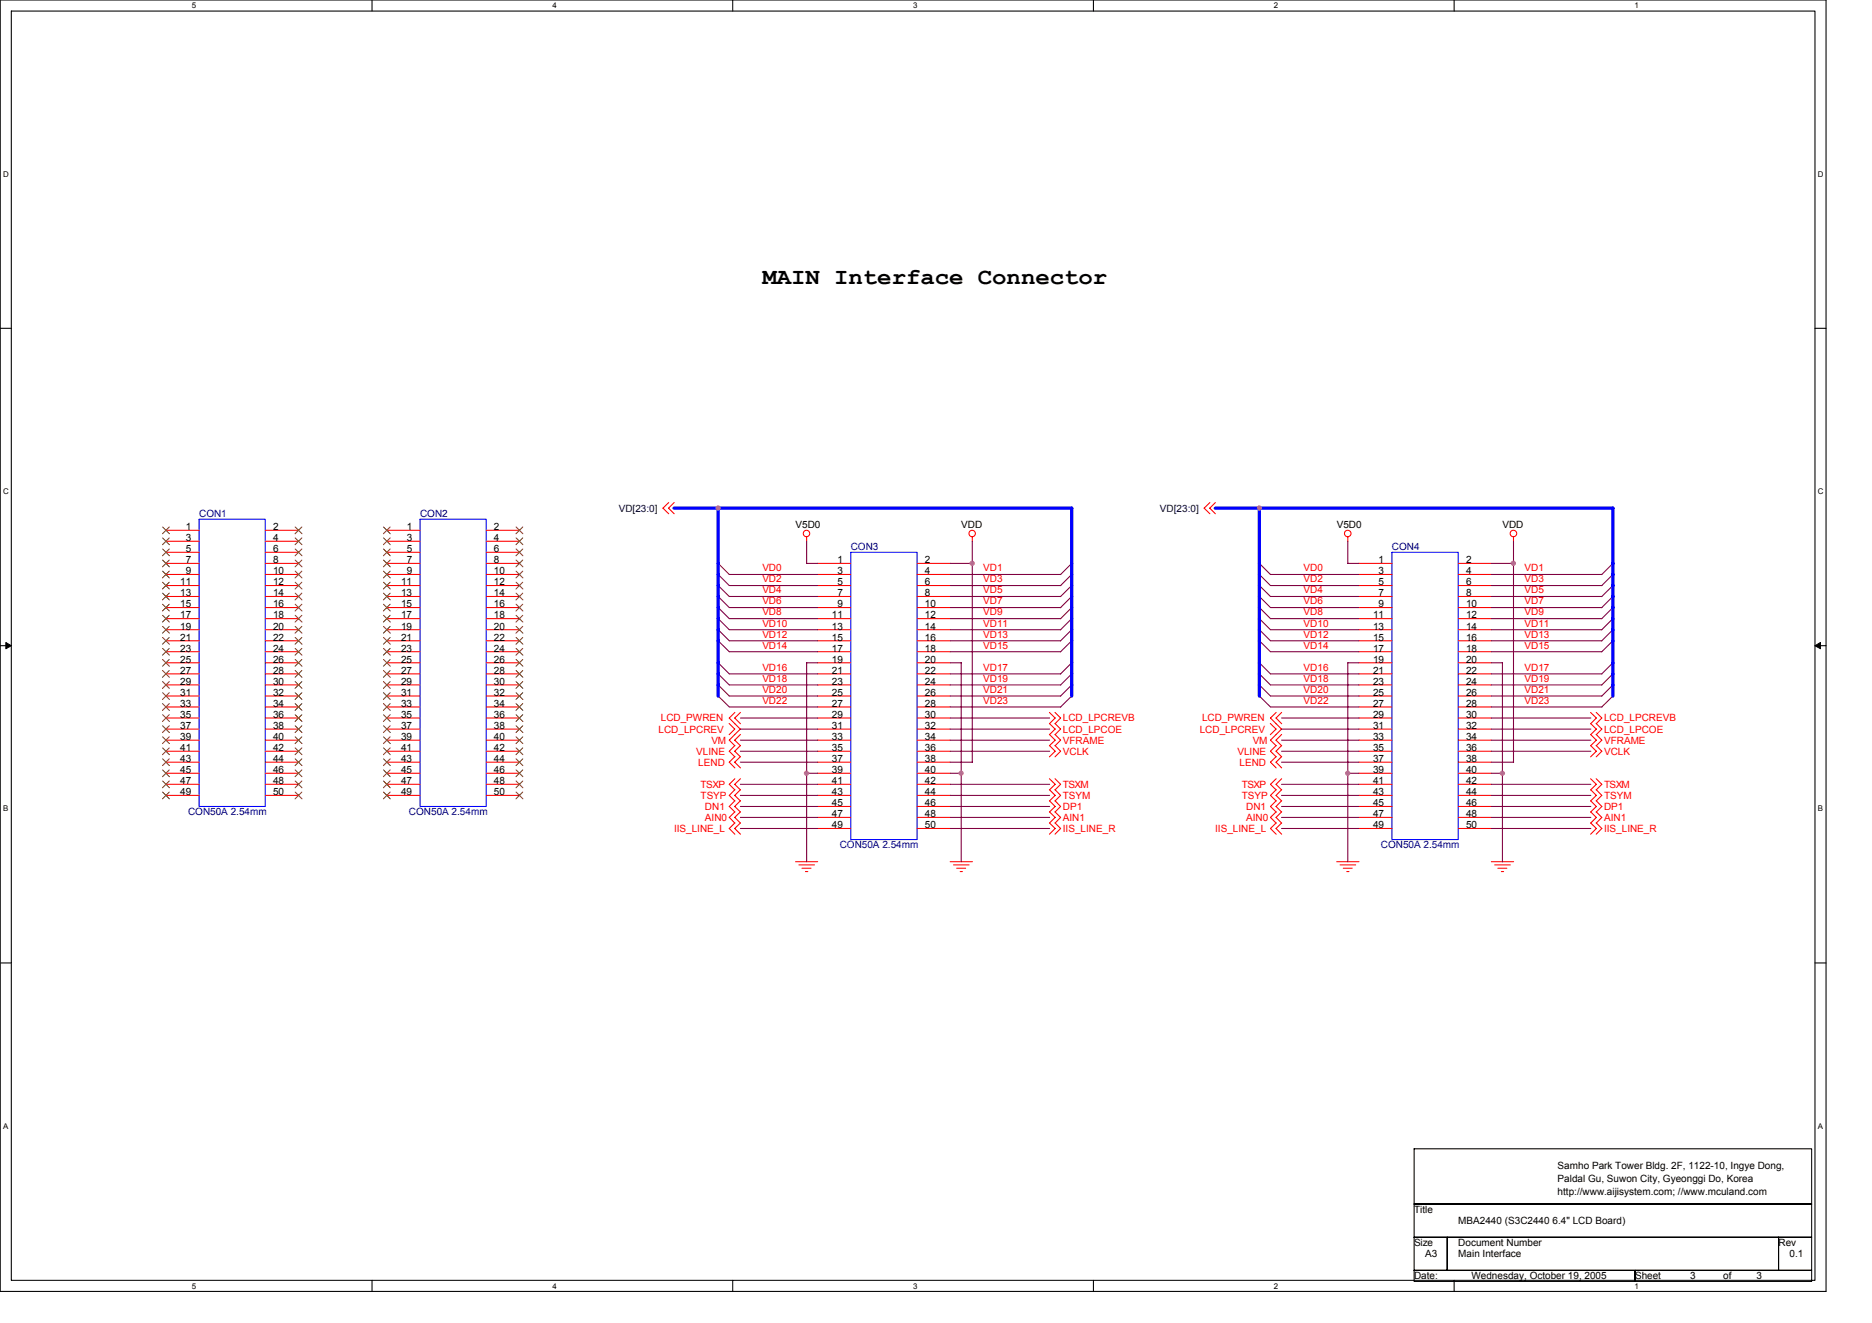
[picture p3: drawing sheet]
<svg xmlns="http://www.w3.org/2000/svg" width="297mm" height="210mm" viewBox="0 0 297 210" stroke-linecap="round" stroke-linejoin="round" font-family="sans-serif">
<path d="M0 0h289.7v204.9h-289.7zM1.8 1.8h286.2v201.3h-286.2z" fill="none" stroke="#000" stroke-width=".17"/>
<g fill="#fff">
<path d="M30.4 .2h.7v1.4h-.7z"/>
<path d="M30.4 203.3h.7v1.4h-.7z"/>
</g>
<path d="M59 0v1.8M59 203.1v1.8" fill="none" stroke="#000" stroke-width=".17"/>
<g fill="#fff">
<path d="M87.6 .2h.7v1.4h-.7z"/>
<path d="M87.6 203.3h.7v1.4h-.7z"/>
</g>
<path d="M116.3 0v1.8M116.3 203.1v1.8" fill="none" stroke="#000" stroke-width=".17"/>
<g fill="#fff">
<path d="M144.9 .2h.7v1.4h-.7z"/>
<path d="M144.9 203.3h.7v1.4h-.7z"/>
</g>
<path d="M173.5 0v1.8M173.5 203.1v1.8" fill="none" stroke="#000" stroke-width=".17"/>
<g fill="#fff">
<path d="M202.1 .2h.7v1.4h-.7z"/>
<path d="M202.1 203.3h.7v1.4h-.7z"/>
</g>
<path d="M230.7 0v1.8M230.7 203.1v1.8" fill="none" stroke="#000" stroke-width=".17"/>
<g fill="#fff">
<path d="M259.4 .2h.6v1.4h-.6z"/>
<path d="M259.4 203.3h.6v1.4h-.6z"/>
<path d="M.5 26.9h.9v1.4h-.9z"/>
<path d="M288.4 26.9h.9v1.4h-.9z"/>
<path d="M.5 77.3h.9v1.4h-.9z"/>
<path d="M288.4 77.3h.9v1.4h-.9z"/>
</g>
<path d="M0 52.1h1.8M288 52.1h1.7" fill="none" stroke="#000" stroke-width=".17"/>
<g fill="#fff">
<path d="M.5 127.6h.8v1.4h-.8z"/>
<path d="M288.4 127.6h.9v1.4h-.9z"/>
</g>
<path d="M0 102.4h1.8M288 102.4h1.7" fill="none" stroke="#000" stroke-width=".17"/>
<path d="M.9 101.9l.9 .5-.9 .5zM288 102.4l.9-.5v1z" fill="#000" stroke="#000" stroke-width=".16"/>
<g fill="#fff">
<path d="M.5 177.9h.8v1.4h-.8z"/>
<path d="M288.4 177.9h.9v1.4h-.9z"/>
</g>
<path d="M0 152.8h1.8M288 152.8h1.7M224.4 182.3h63.1v8.7h-63.1zM224.4 191h63.1v5.3h-63.1zM224.4 196.3h5.2v5.2h-5.2zM229.6 196.3h52.6v5.2h-52.6zM282.2 196.3h5.3v5.2h-5.3zM224.4 201.5h35v1.8h-35zM259.4 201.5h28.1v1.8h-28.1z" fill="none" stroke="#000" stroke-width=".17"/>
<g fill="none" stroke="#f00" stroke-width=".17">
<path d="M106.1 79.7l-.9 .9 .9 .9M107 79.7l-.9 .9 .9 .9M192 79.7l-.9 .9 .9 .9M192.8 79.7l-.8 .9 .8 .9M26.3 89.4h5.3M26.3 91.1h5.3M26.3 92.9h5.3M26.3 94.6h5.3M26.3 96.4h5.3M26.3 98.1h5.3M26.3 99.9h5.3M26.3 84.1h5.3"/>
<path d="M26.3 85.9h5.3M26.3 87.6h5.3M42.1 89.4h5.3M42.1 91.1h5.3M42.1 92.9h5.3M42.1 94.6h5.3M42.1 96.4h5.3M42.1 98.1h5.3M42.1 99.9h5.3M42.1 84.1h5.3M42.1 85.9h5.3M42.1 87.6h5.3"/>
<path d="M61.4 89.4h5.3M61.4 91.1h5.3M61.4 92.9h5.3M61.4 94.6h5.3M61.4 96.4h5.3M61.4 98.1h5.3M61.4 99.9h5.3M61.4 84.1h5.3M61.4 85.9h5.3M61.4 87.6h5.3M77.1 89.4h5.3M77.1 91.1h5.3"/>
<path d="M77.1 92.9h5.3M77.1 94.6h5.3M77.1 96.4h5.3M77.1 98.1h5.3M77.1 99.9h5.3M77.1 84.1h5.3M77.1 85.9h5.3M77.1 87.6h5.3M128 85.2v.7M129.7 89.4h5.3M129.7 91.1h5.3M129.7 92.9h5.3"/>
<path d="M129.7 94.6h5.3M129.7 96.4h5.3M129.7 98.1h5.3M129.7 99.9h5.3M145.5 89.4h5.3M145.5 91.1h5.3M145.5 92.9h5.3M145.5 94.6h5.3M145.5 96.4h5.3M145.5 98.1h5.3M145.5 99.9h5.3M154.3 85.2v.7"/>
<path d="M213.9 85.2v.7M215.6 89.4h5.3M215.6 91.1h5.3M215.6 92.9h5.3M215.6 94.6h5.3M215.6 96.4h5.3M215.6 98.1h5.3M215.6 99.9h5.3M231.4 89.4h5.2M231.4 91.1h5.2M231.4 92.9h5.2M231.4 94.6h5.2"/>
<path d="M231.4 96.4h5.2M231.4 98.1h5.2M231.4 99.9h5.2M240.2 85.2v.7M26.3 101.7h5.3M26.3 103.4h5.3M26.3 105.2h5.3M26.3 106.9h5.3M26.3 108.7h5.3M26.3 110.4h5.3M26.3 112.2h5.3M26.3 113.9h5.3"/>
<path d="M26.3 115.7h5.3M26.3 117.4h5.3M26.3 119.2h5.3M42.1 101.7h5.3M42.1 103.4h5.3M42.1 105.2h5.3M42.1 106.9h5.3M42.1 108.7h5.3M42.1 110.4h5.3M42.1 112.2h5.3M42.1 113.9h5.3M42.1 115.7h5.3"/>
<path d="M42.1 117.4h5.3M42.1 119.2h5.3M61.4 101.7h5.3M61.4 103.4h5.3M61.4 105.2h5.3M61.4 106.9h5.3M61.4 108.7h5.3M61.4 110.4h5.3M61.4 112.2h5.3M61.4 113.9h5.3M61.4 115.7h5.3M61.4 117.4h5.3"/>
<path d="M61.4 119.2h5.3M77.1 101.7h5.3M77.1 103.4h5.3M77.1 105.2h5.3M77.1 106.9h5.3M77.1 108.7h5.3M77.1 110.4h5.3M77.1 112.2h5.3M77.1 113.9h5.3M77.1 115.7h5.3M77.1 117.4h5.3M77.1 119.2h5.3"/>
<path d="M115.7 114.8l.9 .9-.9 .9M116.6 114.8l.9 .9-.9 .9M116.6 116.5l-.9 .9 .9 .9M116.6 113l-.9 .9 .9 .9M116.6 118.3l-.9 .9 .9 .9M117.5 116.5l-.9 .9 .9 .9M117.5 113l-.9 .9 .9 .9M117.5 118.3l-.9 .9 .9 .9M129.7 101.7h5.3M129.7 103.4h5.3M129.7 105.2h5.3M129.7 106.9h5.3"/>
<path d="M129.7 108.7h5.3M129.7 110.4h5.3M129.7 112.2h5.3M129.7 113.9h5.3M129.7 115.7h5.3M129.7 117.4h5.3M129.7 119.2h5.3M145.5 101.7h5.3M145.5 103.4h5.3M145.5 105.2h5.3M145.5 106.9h5.3M145.5 108.7h5.3"/>
<path d="M145.5 110.4h5.3M145.5 112.2h5.3M145.5 113.9h5.3M145.5 115.7h5.3M145.5 117.4h5.3M145.5 119.2h5.3M166.5 114.8l.9 .9-.9 .9M166.5 113l.9 .9-.9 .9M166.5 118.3l.9 .9-.9 .9M166.5 116.5l.9 .9-.9 .9M167.4 114.8l.9 .9-.9 .9M167.4 113l.9 .9-.9 .9"/>
<path d="M167.4 118.3l.9 .9-.9 .9M167.4 116.5l.9 .9-.9 .9M201.6 114.8l.9 .9-.9 .9M202.5 113l-.9 .9 1.7 1.8-1.7 1.7 .9 .9M202.5 118.3l-.9 .9 .9 .9M203.4 118.3l-.9 .9 .9 .9M203.4 113l-.9 .9 .9 .9M203.4 116.5l-.9 .9 .9 .9M215.6 101.7h5.3M215.6 103.4h5.3M215.6 105.2h5.3M215.6 106.9h5.3"/>
<path d="M215.6 108.7h5.3M215.6 110.4h5.3M215.6 112.2h5.3M215.6 113.9h5.3M215.6 115.7h5.3M215.6 117.4h5.3M215.6 119.2h5.3M231.4 101.7h5.2M231.4 103.4h5.2M231.4 105.2h5.2M231.4 106.9h5.2M231.4 108.7h5.2"/>
<path d="M231.4 110.4h5.2M231.4 112.2h5.2M231.4 113.9h5.2M231.4 115.7h5.2M231.4 117.4h5.2M231.4 119.2h5.2M252.4 114.8l.9 .9-.9 .9M252.4 113l.9 .9-.9 .9M252.4 118.3l.9 .9-.9 .9M252.4 116.5l.9 .9-.9 .9M253.3 114.8l.9 .9-.9 .9M253.3 113l.9 .9-.9 .9"/>
<path d="M253.3 118.3l.9 .9-.9 .9M253.3 116.5l.9 .9-.9 .9M26.3 120.9h5.3M26.3 122.7h5.3M26.3 124.4h5.3M26.3 126.2h5.3M42.1 120.9h5.3M42.1 122.7h5.3M42.1 124.4h5.3M42.1 126.2h5.3M61.4 120.9h5.3M61.4 122.7h5.3"/>
<path d="M61.4 124.4h5.3M61.4 126.2h5.3M77.1 120.9h5.3M77.1 122.7h5.3M77.1 124.4h5.3M77.1 126.2h5.3M116.6 127l-.9 1 .9 .8M116.6 128.8l-.9 .9 .9 .9M116.6 130.6l-.9 .8 .9 1M116.6 125.3l-.9 .9 .9 .9M116.6 123.5l-.9 .9 .9 .9M116.6 120l-.9 .9 .9 .9"/>
<path d="M117.5 127l-.9 1 .9 .8M117.5 128.8l-.9 .9 .9 .9M117.5 130.6l-.9 .8 .9 1M117.5 125.3l-.9 .9 .9 .9M117.5 123.5l-.9 .9 .9 .9M117.5 120l-.9 .9 .9 .9M126.2 136.7h3.5M126.8 137.2h2.4M127.3 137.8h1.4M127.8 138.3h.4M129.7 120.9h5.3M129.7 122.7h5.3"/>
<path d="M129.7 124.4h5.3M129.7 126.2h5.3M129.7 128h5.3M129.7 129.7h5.3M129.7 131.4h5.3M145.5 120.9h5.3M145.5 122.7h5.3M145.5 124.4h5.3M145.5 126.2h5.3M145.5 128h5.3M145.5 129.7h5.3M145.5 131.4h5.3"/>
<path d="M150.8 136.7h3.5M151.3 137.2h2.5M151.8 137.8h1.4M152.4 138.3h.3M166.5 125.3l.9 .9-.9 .9M166.5 128.8l.9 .9-.9 .9M166.5 123.5l.9 .9-.9 .9M166.5 130.6l.9 .8-.9 1M166.5 127l.9 1-.9 .8M167.4 125.3l.9 .9-.9 .9M167.4 128.8l.9 .9-.9 .9M167.4 123.5l.9 .9-.9 .9"/>
<path d="M167.4 130.6l.9 .8-.9 1M167.4 127l.9 1-.9 .8M202.5 120l-.9 .9 .9 .9M202.5 130.6l-.9 .8 .9 1M202.5 127l-.9 1 .9 .8M202.5 123.5l-.9 .9 .9 .9M202.5 128.8l-.9 .9 .9 .9M202.5 125.3l-.9 .9 .9 .9M203.4 120l-.9 .9 .9 .9M203.4 130.6l-.9 .8 .9 1M203.4 127l-.9 1 .9 .8M203.4 123.5l-.9 .9 .9 .9"/>
<path d="M203.4 128.8l-.9 .9 .9 .9M203.4 125.3l-.9 .9 .9 .9M212.1 136.7h3.5M212.6 137.2h2.5M213.1 137.8h1.5M213.7 138.3h.4M215.6 120.9h5.3M215.6 122.7h5.3M215.6 124.4h5.3M215.6 126.2h5.3M215.6 128h5.3M215.6 129.7h5.3"/>
<path d="M215.6 131.4h5.3M231.4 120.9h5.2M231.4 122.7h5.2M231.4 124.4h5.2M231.4 126.2h5.2M231.4 128h5.2M231.4 129.7h5.2M231.4 131.4h5.2M236.6 136.7h3.6M237.2 137.2h2.4M237.7 137.8h1.4M238.2 138.3h.4"/>
<path d="M252.4 128.8l.9 .9-.9 .9M252.4 127l.9 1-.9 .8M252.4 123.5l.9 .9-.9 .9M252.4 125.3l.9 .9-.9 .9M252.4 130.6l.9 .8-.9 1M253.3 128.8l.9 .9-.9 .9M253.3 127l.9 1-.9 .8M253.3 123.5l.9 .9-.9 .9M253.3 125.3l.9 .9-.9 .9M253.3 130.6l.9 .8-.9 1"/>
<circle cx="128" cy="84.6" r=".51"/>
<circle cx="154.3" cy="84.6" r=".51"/>
<circle cx="213.9" cy="84.6" r=".52"/>
<circle cx="240.1" cy="84.6" r=".52"/>
</g>
<path d="M31.6 82.4h10.5v45.6h-10.5zM66.7 82.4h10.4v45.6h-10.4zM135 87.6h10.5v45.6h-10.5zM220.9 87.6h10.5v45.6h-10.5z" fill="none" stroke="#00f" stroke-width=".17"/>
<g fill="none" stroke="#804000" stroke-width=".16">
<path d="M25.8 83.6l1.1 1.1M25.8 85.3l1.1 1.1M25.8 87.1l1.1 1.1M25.8 88.9l1.1 1M25.8 90.6l1.1 1.1M25.8 92.4l1.1 1.1M25.8 94.1l1.1 1.1M25.8 95.9l1.1 1M25.8 97.6l1.1 1.1M25.8 99.4l1.1 1.1M26.9 83.6l-1.1 1.1M26.9 85.3l-1.1 1.1"/>
<path d="M26.9 87.1l-1.1 1.1M26.9 88.9l-1.1 1M26.9 90.6l-1.1 1.1M26.9 92.4l-1.1 1.1M26.9 94.1l-1.1 1.1M26.9 95.9l-1.1 1M26.9 97.6l-1.1 1.1M26.9 99.4l-1.1 1.1M46.8 83.6l1.1 1.1M46.8 85.3l1.1 1.1M46.8 87.1l1.1 1.1M46.8 88.9l1.1 1"/>
<path d="M46.8 90.6l1.1 1.1M46.8 92.4l1.1 1.1M46.8 94.1l1.1 1.1M46.8 95.9l1.1 1M46.8 97.6l1.1 1.1M46.8 99.4l1.1 1.1M47.9 83.6l-1.1 1.1M47.9 85.3l-1.1 1.1M47.9 87.1l-1.1 1.1M47.9 88.9l-1.1 1M47.9 90.6l-1.1 1.1M47.9 92.4l-1.1 1.1"/>
<path d="M47.9 94.1l-1.1 1.1M47.9 95.9l-1.1 1M47.9 97.6l-1.1 1.1M47.9 99.4l-1.1 1.1M60.9 97.6l1 1.1M60.9 83.6l1 1.1M60.9 85.3l1 1.1M60.9 87.1l1 1.1M60.9 88.9l1 1M60.9 90.6l1 1.1M60.9 92.4l1 1.1M60.9 94.1l1 1.1"/>
<path d="M60.9 95.9l1 1M60.9 99.4l1 1.1M61.9 83.6l-1.1 1.1M61.9 85.3l-1.1 1.1M61.9 87.1l-1.1 1.1M61.9 88.9l-1.1 1M61.9 90.6l-1.1 1.1M61.9 92.4l-1.1 1.1M61.9 94.1l-1.1 1.1M61.9 99.4l-1.1 1.1M61.9 95.9l-1.1 1M61.9 97.6l-1.1 1.1"/>
<path d="M81.9 83.6l1.1 1.1M81.9 85.3l1.1 1.1M81.9 87.1l1.1 1.1M81.9 88.9l1.1 1M81.9 90.6l1.1 1.1M81.9 92.4l1.1 1.1M81.9 94.1l1.1 1.1M81.9 95.9l1.1 1M81.9 97.6l1.1 1.1M81.9 99.4l1.1 1.1M82.9 83.6l-1 1.1M82.9 85.3l-1 1.1"/>
<path d="M82.9 87.1l-1 1.1M82.9 88.9l-1 1M82.9 90.6l-1 1.1M82.9 92.4l-1 1.1M82.9 94.1l-1 1.1M82.9 95.9l-1 1M82.9 97.6l-1 1.1M82.9 99.4l-1 1.1M25.8 101.1l1.1 1.1M25.8 102.9l1.1 1M25.8 104.6l1.1 1.1M25.8 106.4l1.1 1.1"/>
<path d="M25.8 108.1l1.1 1.1M25.8 109.9l1.1 1.1M25.8 111.6l1.1 1.1M25.8 113.4l1.1 1.1M25.8 115.1l1.1 1.1M25.8 116.9l1.1 1.1M25.8 118.7l1.1 1M26.9 106.4l-1.1 1.1M26.9 108.1l-1.1 1.1M26.9 113.4l-1.1 1.1M26.9 115.1l-1.1 1.1M26.9 116.9l-1.1 1.1"/>
<path d="M26.9 118.7l-1.1 1M26.9 101.1l-1.1 1.1M26.9 102.9l-1.1 1M26.9 104.6l-1.1 1.1M26.9 109.9l-1.1 1.1M26.9 111.6l-1.1 1.1M46.8 113.4l1.1 1.1M46.8 101.1l1.1 1.1M46.8 102.9l1.1 1M46.8 104.6l1.1 1.1M46.8 106.4l1.1 1.1M46.8 108.1l1.1 1.1"/>
<path d="M46.8 109.9l1.1 1.1M46.8 111.6l1.1 1.1M46.8 115.1l1.1 1.1M46.8 116.9l1.1 1.1M46.8 118.7l1.1 1M47.9 101.1l-1.1 1.1M47.9 102.9l-1.1 1M47.9 104.6l-1.1 1.1M47.9 106.4l-1.1 1.1M47.9 108.1l-1.1 1.1M47.9 109.9l-1.1 1.1M47.9 111.6l-1.1 1.1"/>
<path d="M47.9 113.4l-1.1 1.1M47.9 115.1l-1.1 1.1M47.9 116.9l-1.1 1.1M47.9 118.7l-1.1 1M60.9 104.6l1 1.1M60.9 115.1l1 1.1M60.9 101.1l1 1.1M60.9 102.9l1 1M60.9 106.4l1 1.1M60.9 108.1l1 1.1M60.9 109.9l1 1.1M60.9 111.6l1 1.1"/>
<path d="M60.9 113.4l1 1.1M60.9 116.9l1 1.1M60.9 118.7l1 1M61.9 101.1l-1.1 1.1M61.9 102.9l-1.1 1M61.9 106.4l-1.1 1.1M61.9 108.1l-1.1 1.1M61.9 109.9l-1.1 1.1M61.9 113.4l-1.1 1.1M61.9 115.1l-1.1 1.1M61.9 116.9l-1.1 1.1M61.9 118.7l-1.1 1"/>
<path d="M61.9 104.6l-1.1 1.1M61.9 111.6l-1.1 1.1M81.9 113.4l1.1 1.1M81.9 101.1l1.1 1.1M81.9 102.9l1.1 1M81.9 104.6l1.1 1.1M81.9 106.4l1.1 1.1M81.9 108.1l1.1 1.1M81.9 109.9l1.1 1.1M81.9 111.6l1.1 1.1M81.9 115.1l1.1 1.1M81.9 116.9l1.1 1.1"/>
<path d="M81.9 118.7l1.1 1M82.9 101.1l-1 1.1M82.9 102.9l-1 1M82.9 104.6l-1 1.1M82.9 106.4l-1 1.1M82.9 108.1l-1 1.1M82.9 109.9l-1 1.1M82.9 111.6l-1 1.1M82.9 113.4l-1 1.1M82.9 115.1l-1 1.1M82.9 116.9l-1 1.1M82.9 118.7l-1 1"/>
<path d="M25.8 120.4l1.1 1.1M25.8 122.2l1.1 1M25.8 123.9l1.1 1.1M25.8 125.7l1.1 1M26.9 120.4l-1.1 1.1M26.9 122.2l-1.1 1M26.9 123.9l-1.1 1.1M26.9 125.7l-1.1 1M46.8 120.4l1.1 1.1M46.8 122.2l1.1 1M46.8 123.9l1.1 1.1M46.8 125.7l1.1 1"/>
<path d="M47.9 120.4l-1.1 1.1M47.9 122.2l-1.1 1M47.9 123.9l-1.1 1.1M47.9 125.7l-1.1 1M60.9 122.2l1 1M60.9 120.4l1 1.1M60.9 123.9l1 1.1M60.9 125.7l1 1M61.9 122.2l-1.1 1M61.9 123.9l-1.1 1.1M61.9 120.4l-1.1 1.1M61.9 125.7l-1.1 1"/>
<path d="M81.9 120.4l1.1 1.1M81.9 122.2l1.1 1M81.9 123.9l1.1 1.1M81.9 125.7l1.1 1M82.9 120.4l-1 1.1M82.9 122.2l-1 1M82.9 123.9l-1 1.1M82.9 125.7l-1 1"/>
</g>
<g fill="none" stroke="#800040" stroke-width=".17">
<path d="M113.9 92.9l1.8 1.7h14M113.9 98.1l1.8 1.8h14M113.9 96.4l1.8 1.7h14M113.9 89.4l1.8 1.7h14M113.9 94.6l1.8 1.8h14M113.9 99.9l1.8 1.8h14M113.9 91.1l1.8 1.8h14M128 89.4h1.7M128 85.9v3.5M150.8 94.6h17.5M150.8 91.1h17.5M150.8 92.9h17.5"/>
<path d="M150.8 96.4h17.5M150.8 98.1h17.5M150.8 99.9h17.5M150.8 89.4h3.5M154.3 85.9v35M170 91.1l-1.7 1.8M170 89.4l-1.7 1.8M170 98.1l-1.7 1.8M170 94.6l-1.7 1.8M170 92.9l-1.7 1.8M170 99.9l-1.7 1.8M170 96.4l-1.7 1.8"/>
<path d="M199.8 89.4l1.8 1.7h14M199.8 91.1l1.8 1.8h14M199.8 92.9l1.8 1.7h14M199.8 94.6l1.8 1.8h14M199.8 96.4l1.8 1.7h14M199.8 98.1l1.8 1.8h14M199.8 99.9l1.8 1.8h14M213.9 85.9v3.5M213.9 89.4h1.7M236.6 94.6h17.6M236.6 91.1h17.6M236.6 92.9h17.6"/>
<path d="M236.6 96.4h17.6M236.6 98.1h17.6M236.6 99.9h17.6M236.6 89.4h3.6M240.2 85.9v35M255.9 91.1l-1.8 1.8M255.9 89.4l-1.8 1.8M255.9 94.6l-1.8 1.8M255.9 98.1l-1.8 1.8M255.9 99.9l-1.8 1.8M255.9 92.9l-1.8 1.8M255.9 96.4l-1.8 1.8"/>
<path d="M113.9 108.6l1.8 1.8h14M113.9 105.1l1.8 1.8h14M113.9 110.4l1.8 1.8h14M113.9 101.6l1.8 1.8h14M113.9 106.9l1.8 1.8h14M117.5 113.9h12.2M117.5 115.7h12.2M117.5 117.4h12.2M117.5 119.2h12.2M129.7 105.2h-1.7v31.5M150.8 110.4h17.5M150.8 103.4h17.5"/>
<path d="M150.8 113.9h15.8M150.8 108.7h17.5M150.8 106.9h17.5M150.8 115.7h15.8M150.8 101.7h17.5M150.8 117.4h15.8M150.8 112.2h17.5M150.8 119.2h15.8M150.8 105.2h1.7v31.5M170 105.2l-1.7 1.7M170 101.7l-1.7 1.7M170 106.9l-1.7 1.8"/>
<path d="M170 108.7l-1.7 1.7M170 110.4l-1.7 1.8M199.8 105.1l1.8 1.8h14M199.8 106.9l1.8 1.8h14M199.8 108.6l1.8 1.8h14M199.8 110.4l1.8 1.8h14M199.8 101.6l1.8 1.8h14M203.3 113.9h12.3M203.3 115.7h12.3M203.3 117.4h12.3M203.3 119.2h12.3M215.6 105.2h-1.7v31.5"/>
<path d="M236.6 110.4h17.6M236.6 103.4h17.6M236.6 113.9h15.8M236.6 108.7h17.6M236.6 106.9h17.6M236.6 105.2h1.8v31.5M236.6 115.7h15.8M236.6 101.7h17.6M236.6 117.4h15.8M236.6 112.2h17.6M236.6 119.2h15.8M255.9 110.4l-1.8 1.8"/>
<path d="M255.9 106.9l-1.8 1.8M255.9 105.2l-1.8 1.7M255.9 108.7l-1.8 1.7M255.9 101.7l-1.8 1.7M117.5 128h12.2M117.5 124.4h12.2M117.5 129.7h12.2M117.5 126.2h12.2M117.5 131.4h12.2M117.5 120.9h12.2M128 122.7h1.7M150.8 128h15.8"/>
<path d="M150.8 124.4h15.8M150.8 129.7h15.8M150.8 126.2h15.8M150.8 131.4h15.8M150.8 122.7h1.7M150.8 120.9h3.5M203.3 128h12.3M203.3 124.4h12.3M203.3 129.7h12.3M203.3 126.2h12.3M203.3 131.4h12.3M203.3 120.9h12.3"/>
<path d="M213.9 122.7h1.7M236.6 128h15.8M236.6 124.4h15.8M236.6 129.7h15.8M236.6 126.2h15.8M236.6 131.4h15.8M236.6 122.7h1.8M236.6 120.9h3.6"/>
</g>
<path d="M107 80.6h63.1l-.1 29.8M114 80.6v29.8M192.8 80.6h63.1v29.8M199.8 80.6v29.8" fill="none" stroke="#00f" stroke-width=".51"/>
<g fill="#f0f" stroke="#f0f" stroke-width=".17">
<circle cx="213.8" cy="122.7" r=".34"/>
<circle cx="240.1" cy="89.4" r=".34"/>
<circle cx="238.4" cy="122.7" r=".35"/>
<circle cx="152.5" cy="122.7" r=".34"/>
<circle cx="154.3" cy="89.4" r=".34"/>
<circle cx="128" cy="122.7" r=".34"/>
<circle cx="199.8" cy="80.6" r=".34"/>
<circle cx="114" cy="80.6" r=".34"/>
</g>
<text font-size="3.7" x="121" y="45.1">MAIN Interface Connector</text>
<g font-size="1.6" fill="#000080">
<text x="31.6" y="82">CON1</text>
<text x="66.7" y="82">CON2</text>
<text x="135" y="87.3">CON3</text>
<text x="220.9" y="87.3">CON4</text>
<text x="29.8" y="129.4">CON50A 2.54mm</text>
<text x="64.9" y="129.4">CON50A 2.54mm</text>
<text x="133.2" y="134.6">CON50A 2.54mm</text>
<text x="219.1" y="134.6">CON50A 2.54mm</text>
</g>
<g font-size="1.6" fill="#000040">
<text x="98.2" y="81.2">VD[23:0]</text>
<text x="184.1" y="81.2">VD[23:0]</text>
</g>
<g font-size="1.6">
<text x="126.2" y="83.8">V5D0</text>
<text x="152.5" y="83.8">VDD</text>
<text x="212.1" y="83.8">V5D0</text>
<text x="238.4" y="83.8">VDD</text>
<text x="29.5" y="84.1">1</text>
<text x="29.5" y="85.9">3</text>
<text x="29.5" y="87.6">5</text>
<text x="29.5" y="89.4">7</text>
<text x="43.3" y="84.1">2</text>
<text x="43.3" y="85.9">4</text>
<text x="43.3" y="87.6">6</text>
<text x="43.3" y="89.4">8</text>
<text x="64.5" y="84.1">1</text>
<text x="64.5" y="85.9">3</text>
<text x="64.5" y="87.6">5</text>
<text x="64.5" y="89.4">7</text>
<text x="78.4" y="84.1">2</text>
<text x="78.4" y="85.9">4</text>
<text x="78.4" y="87.6">6</text>
<text x="78.4" y="89.4">8</text>
<text x="132.9" y="89.4">1</text>
<text x="146.7" y="89.4">2</text>
<text x="218.8" y="89.4">1</text>
<text x="232.6" y="89.4">2</text>
<text x="28.6" y="92.9">11</text>
<text x="28.6" y="94.6">13</text>
<text x="29.5" y="91.1">9</text>
<text x="43.3" y="91.1">10</text>
<text x="43.3" y="92.9">12</text>
<text x="43.3" y="94.6">14</text>
<text x="63.6" y="92.9">11</text>
<text x="63.6" y="94.6">13</text>
<text x="64.5" y="91.1">9</text>
<text x="78.4" y="91.1">10</text>
<text x="78.4" y="92.9">12</text>
<text x="78.4" y="94.6">14</text>
<text x="132.9" y="91.1">3</text>
<text x="132.9" y="92.9">5</text>
<text x="132.9" y="94.6">7</text>
<text x="146.7" y="91.1">4</text>
<text x="146.7" y="92.9">6</text>
<text x="146.7" y="94.6">8</text>
<text x="218.8" y="91.1">3</text>
<text x="218.8" y="92.9">5</text>
<text x="218.8" y="94.6">7</text>
<text x="232.6" y="91.1">4</text>
<text x="232.6" y="92.9">6</text>
<text x="232.6" y="94.6">8</text>
<text x="28.6" y="96.4">15</text>
<text x="28.6" y="98.1">17</text>
<text x="28.6" y="99.9">19</text>
<text x="28.6" y="101.6">21</text>
<text x="43.3" y="96.4">16</text>
<text x="43.3" y="98.1">18</text>
<text x="43.3" y="99.9">20</text>
<text x="43.3" y="101.6">22</text>
<text x="63.6" y="96.4">15</text>
<text x="63.6" y="98.1">17</text>
<text x="63.6" y="99.9">19</text>
<text x="63.6" y="101.6">21</text>
<text x="78.4" y="96.4">16</text>
<text x="78.4" y="98.1">18</text>
<text x="78.4" y="99.9">20</text>
<text x="78.4" y="101.6">22</text>
<text x="132" y="98.1">11</text>
<text x="132" y="99.9">13</text>
<text x="132" y="101.6">15</text>
<text x="132.9" y="96.4">9</text>
<text x="146.7" y="96.4">10</text>
<text x="146.7" y="98.1">12</text>
<text x="146.7" y="99.9">14</text>
<text x="146.7" y="101.6">16</text>
<text x="217.9" y="98.1">11</text>
<text x="217.9" y="99.9">13</text>
<text x="217.9" y="101.6">15</text>
<text x="218.8" y="96.4">9</text>
<text x="232.6" y="96.4">10</text>
<text x="232.6" y="98.1">12</text>
<text x="232.6" y="99.9">14</text>
<text x="232.6" y="101.6">16</text>
<text x="28.6" y="103.4">23</text>
<text x="28.6" y="105.1">25</text>
<text x="28.6" y="106.9">27</text>
<text x="43.3" y="103.4">24</text>
<text x="43.3" y="105.1">26</text>
<text x="43.3" y="106.9">28</text>
<text x="63.6" y="103.4">23</text>
<text x="63.6" y="105.1">25</text>
<text x="63.6" y="106.9">27</text>
<text x="78.4" y="103.4">24</text>
<text x="78.4" y="105.1">26</text>
<text x="78.4" y="106.9">28</text>
<text x="132" y="103.4">17</text>
<text x="132" y="105.1">19</text>
<text x="132" y="106.9">21</text>
<text x="146.7" y="103.4">18</text>
<text x="146.7" y="105.1">20</text>
<text x="146.7" y="106.9">22</text>
<text x="217.9" y="103.4">17</text>
<text x="217.9" y="105.1">19</text>
<text x="217.9" y="106.9">21</text>
<text x="232.6" y="103.4">18</text>
<text x="232.6" y="105.1">20</text>
<text x="232.6" y="106.9">22</text>
<text x="28.6" y="108.6">29</text>
<text x="28.6" y="110.4">31</text>
<text x="28.6" y="112.1">33</text>
<text x="28.6" y="113.9">35</text>
<text x="43.3" y="108.6">30</text>
<text x="43.3" y="110.4">32</text>
<text x="43.3" y="112.1">34</text>
<text x="43.3" y="113.9">36</text>
<text x="63.6" y="108.6">29</text>
<text x="63.6" y="110.4">31</text>
<text x="63.6" y="112.1">33</text>
<text x="63.6" y="113.9">35</text>
<text x="78.4" y="108.6">30</text>
<text x="78.4" y="110.4">32</text>
<text x="78.4" y="112.1">34</text>
<text x="78.4" y="113.9">36</text>
<text x="132" y="108.6">23</text>
<text x="132" y="110.4">25</text>
<text x="132" y="112.1">27</text>
<text x="132" y="113.9">29</text>
<text x="146.7" y="108.6">24</text>
<text x="146.7" y="110.4">26</text>
<text x="146.7" y="112.1">28</text>
<text x="146.7" y="113.9">30</text>
<text x="217.9" y="108.6">23</text>
<text x="217.9" y="110.4">25</text>
<text x="217.9" y="112.1">27</text>
<text x="217.9" y="113.9">29</text>
<text x="232.6" y="108.6">24</text>
<text x="232.6" y="110.4">26</text>
<text x="232.6" y="112.1">28</text>
<text x="232.6" y="113.9">30</text>
<text x="28.6" y="115.7">37</text>
<text x="28.6" y="117.4">39</text>
<text x="28.6" y="119.2">41</text>
<text x="43.3" y="115.7">38</text>
<text x="43.3" y="117.4">40</text>
<text x="43.3" y="119.2">42</text>
<text x="63.6" y="115.7">37</text>
<text x="63.6" y="117.4">39</text>
<text x="63.6" y="119.2">41</text>
<text x="78.4" y="115.7">38</text>
<text x="78.4" y="117.4">40</text>
<text x="78.4" y="119.2">42</text>
<text x="132" y="115.7">31</text>
<text x="132" y="117.4">33</text>
<text x="132" y="119.2">35</text>
<text x="146.7" y="115.7">32</text>
<text x="146.7" y="117.4">34</text>
<text x="146.7" y="119.2">36</text>
<text x="217.9" y="115.7">31</text>
<text x="217.9" y="117.4">33</text>
<text x="217.9" y="119.2">35</text>
<text x="232.6" y="115.7">32</text>
<text x="232.6" y="117.4">34</text>
<text x="232.6" y="119.2">36</text>
<text x="28.6" y="120.9">43</text>
<text x="28.6" y="122.7">45</text>
<text x="28.6" y="124.4">47</text>
<text x="43.3" y="120.9">44</text>
<text x="43.3" y="122.7">46</text>
<text x="43.3" y="124.4">48</text>
<text x="63.6" y="120.9">43</text>
<text x="63.6" y="122.7">45</text>
<text x="63.6" y="124.4">47</text>
<text x="78.4" y="120.9">44</text>
<text x="78.4" y="122.7">46</text>
<text x="78.4" y="124.4">48</text>
<text x="132" y="120.9">37</text>
<text x="132" y="122.7">39</text>
<text x="132" y="124.4">41</text>
<text x="146.7" y="120.9">38</text>
<text x="146.7" y="122.7">40</text>
<text x="146.7" y="124.4">42</text>
<text x="217.9" y="120.9">37</text>
<text x="217.9" y="122.7">39</text>
<text x="217.9" y="124.4">41</text>
<text x="232.6" y="120.9">38</text>
<text x="232.6" y="122.7">40</text>
<text x="232.6" y="124.4">42</text>
<text x="28.6" y="126.2">49</text>
<text x="43.3" y="126.2">50</text>
<text x="63.6" y="126.2">49</text>
<text x="78.4" y="126.2">50</text>
<text x="132" y="126.2">43</text>
<text x="132" y="127.9">45</text>
<text x="132" y="129.7">47</text>
<text x="132" y="131.4">49</text>
<text x="146.7" y="126.2">44</text>
<text x="146.7" y="127.9">46</text>
<text x="146.7" y="129.7">48</text>
<text x="146.7" y="131.4">50</text>
<text x="217.9" y="126.2">43</text>
<text x="217.9" y="127.9">45</text>
<text x="217.9" y="129.7">47</text>
<text x="217.9" y="131.4">49</text>
<text x="232.6" y="126.2">44</text>
<text x="232.6" y="127.9">46</text>
<text x="232.6" y="129.7">48</text>
<text x="232.6" y="131.4">50</text>
<text x="247.2" y="185.4">Samho Park Tower Bldg. 2F, 1122-10, Ingye Dong,</text>
<text x="247.2" y="187.5">Paldal Gu, Suwon City, Gyeonggi Do, Korea</text>
<text x="247.2" y="189.6">http://www.aijisystem.com; //www.mculand.com</text>
<text x="224.4" y="192.4">Title</text>
<text x="224.4" y="197.7">Size</text>
<text x="231.4" y="197.7">Document Number</text>
<text x="231.4" y="194.2">MBA2440 (S3C2440 6.4&quot; LCD Board)</text>
<text x="282.2" y="197.7">Rev</text>
<text x="224.4" y="203">Date:</text>
<text x="226.1" y="199.5">A3</text>
<text x="231.4" y="199.5">Main Interface</text>
<text x="233.5" y="203">Wednesday, October 19, 2005</text>
<text x="259.4" y="203">Sheet</text>
<text x="268.2" y="203">3</text>
<text x="273.4" y="203">of</text>
<text x="278.7" y="203">3</text>
<text x="284" y="199.5">0.1</text>
</g>
<g font-size="1.6" fill="#f00">
<text x="121" y="95.9">VD6</text>
<text x="121" y="94.1">VD4</text>
<text x="121" y="92.4">VD2</text>
<text x="121" y="90.6">VD0</text>
<text x="156" y="92.4">VD3</text>
<text x="156" y="90.6">VD1</text>
<text x="156" y="95.9">VD7</text>
<text x="156" y="94.1">VD5</text>
<text x="206.9" y="94.1">VD4</text>
<text x="206.9" y="90.6">VD0</text>
<text x="206.9" y="95.9">VD6</text>
<text x="206.9" y="92.4">VD2</text>
<text x="241.9" y="92.4">VD3</text>
<text x="241.9" y="94.1">VD5</text>
<text x="241.9" y="95.9">VD7</text>
<text x="241.9" y="90.6">VD1</text>
<text x="121" y="99.4">VD10</text>
<text x="121" y="97.6">VD8</text>
<text x="121" y="101.2">VD12</text>
<text x="156" y="101.2">VD13</text>
<text x="156" y="97.6">VD9</text>
<text x="156" y="99.4">VD11</text>
<text x="206.9" y="97.6">VD8</text>
<text x="206.9" y="99.4">VD10</text>
<text x="206.9" y="101.2">VD12</text>
<text x="241.9" y="101.2">VD13</text>
<text x="241.9" y="99.4">VD11</text>
<text x="241.9" y="97.6">VD9</text>
<text x="121" y="102.9">VD14</text>
<text x="121" y="106.4">VD16</text>
<text x="156" y="102.9">VD15</text>
<text x="156" y="106.4">VD17</text>
<text x="206.9" y="102.9">VD14</text>
<text x="206.9" y="106.4">VD16</text>
<text x="241.9" y="106.4">VD17</text>
<text x="241.9" y="102.9">VD15</text>
<text x="121" y="109.9">VD20</text>
<text x="121" y="111.7">VD22</text>
<text x="121" y="108.2">VD18</text>
<text x="156" y="111.7">VD23</text>
<text x="156" y="108.2">VD19</text>
<text x="156" y="109.9">VD21</text>
<text x="206.9" y="109.9">VD20</text>
<text x="206.9" y="108.2">VD18</text>
<text x="206.9" y="111.7">VD22</text>
<text x="241.9" y="109.9">VD21</text>
<text x="241.9" y="108.2">VD19</text>
<text x="241.9" y="111.7">VD23</text>
<text x="104.5" y="116.2">LCD_LPCREV</text>
<text x="104.9" y="114.5">LCD_PWREN</text>
<text x="110.5" y="119.7">VLINE</text>
<text x="112.9" y="118">VM</text>
<text x="168.7" y="116.2">LCD_LPCOE</text>
<text x="168.7" y="114.5">LCD_LPCREVB</text>
<text x="168.7" y="119.7">VCLK</text>
<text x="168.7" y="118">VFRAME</text>
<text x="190.4" y="116.2">LCD_LPCREV</text>
<text x="190.7" y="114.5">LCD_PWREN</text>
<text x="196.3" y="119.7">VLINE</text>
<text x="198.8" y="118">VM</text>
<text x="254.5" y="116.2">LCD_LPCOE</text>
<text x="254.5" y="114.5">LCD_LPCREVB</text>
<text x="254.5" y="119.7">VCLK</text>
<text x="254.5" y="118">VFRAME</text>
<text x="110.8" y="121.5">LEND</text>
<text x="111.2" y="125">TSXP</text>
<text x="168.7" y="125">TSXM</text>
<text x="196.7" y="121.5">LEND</text>
<text x="197" y="125">TSXP</text>
<text x="254.5" y="125">TSXM</text>
<text x="107" y="132">IIS_LINE_L</text>
<text x="111.2" y="126.7">TSYP</text>
<text x="111.9" y="128.5">DN1</text>
<text x="111.9" y="130.2">AIN0</text>
<text x="168.7" y="126.7">TSYM</text>
<text x="168.7" y="130.2">AIN1</text>
<text x="168.7" y="132">IIS_LINE_R</text>
<text x="168.7" y="128.5">DP1</text>
<text x="192.8" y="132">IIS_LINE_L</text>
<text x="197" y="126.7">TSYP</text>
<text x="197.7" y="128.5">DN1</text>
<text x="197.7" y="130.2">AIN0</text>
<text x="254.5" y="130.2">AIN1</text>
<text x="254.5" y="128.5">DP1</text>
<text x="254.5" y="126.7">TSYM</text>
<text x="254.5" y="132">IIS_LINE_R</text>
</g>
<g font-size="1.3">
<text x="30.4" y="1.3">5</text>
<text x="87.6" y="1.3">4</text>
<text x="144.9" y="1.3">3</text>
<text x="202.1" y="1.3">2</text>
<text x="259.4" y="1.3">1</text>
<text x=".5" y="28">D</text>
<text x="288.4" y="28">D</text>
<text x=".5" y="78.4">C</text>
<text x="288.4" y="78.4">C</text>
<text x=".5" y="128.7">B</text>
<text x="288.4" y="128.7">B</text>
<text x=".5" y="179.1">A</text>
<text x="288.4" y="179.1">A</text>
<text x="30.4" y="204.4">5</text>
<text x="87.6" y="204.4">4</text>
<text x="144.9" y="204.4">3</text>
<text x="202.1" y="204.4">2</text>
<text x="259.4" y="204.4">1</text>
</g>
</svg>
